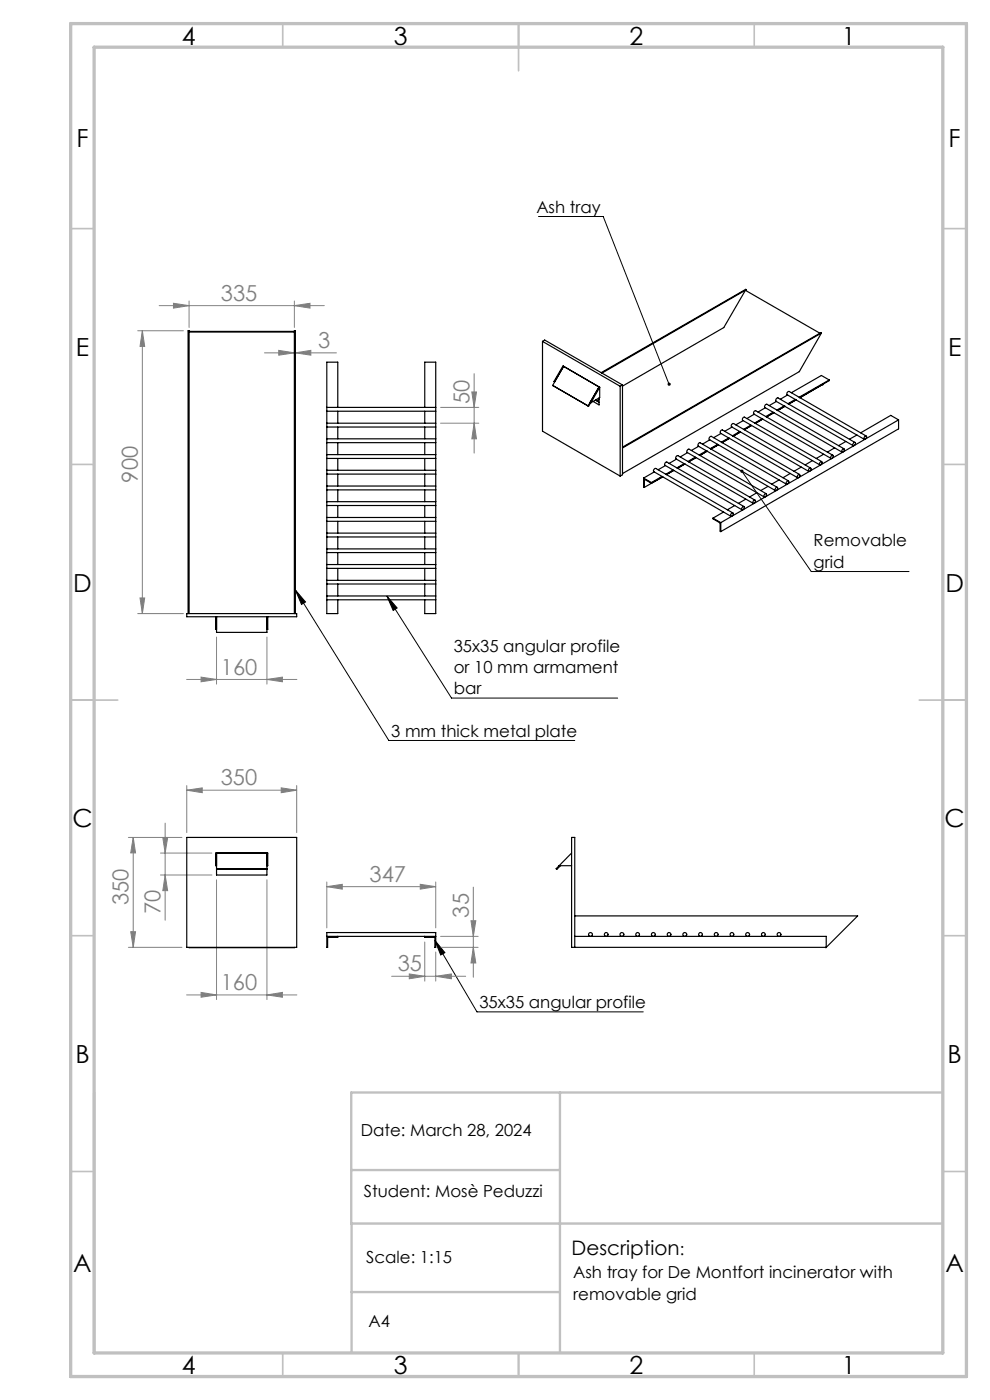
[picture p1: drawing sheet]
<svg xmlns="http://www.w3.org/2000/svg" width="210mm" height="297mm" viewBox="0 0 210 297" stroke-linecap="round" stroke-linejoin="round" font-family="sans-serif">
<path d="M114.2 45.9h13.8l13.9 35.6M157.4 100l14.7 21.2h20.7M62.7 125.2l19.8 31.9h39.4M62.7 125.2l2.1 2.5-.8 .5zM82.1 126.4l13.7 21.7h35.2M82.1 126.4l2.1 2.6-.8 .5zM92.3 199.5l8.9 15.2h35.3M92.3 199.5l2.1 2.6-.9 .5z" fill="none" stroke="#000" stroke-width=".21"/>
<g fill="none" stroke="#808080" stroke-width=".21">
<path d="M29.2 70.2h9.7M30.2 70.2v60M30.2 70.2l.5 3.3h-1zM33.8 64.8h35M36.8 64.3l3.3 .5-3.3 .6zM40.1 63.8v5.7M56.1 74.9h15.3M59.1 74.3l3.3 .6-3.3 .4zM62.4 64.8l3.4-.5v1.1zM62.4 63.8v5.7M62.7 74.9l3.2-.6v1zM100.6 79.3v16.8"/>
<path d="M93.5 86.4h8.1M93.5 89.8h8.1M100.1 83.1h1l-.5 3.3zM100.6 89.8l.5 3.3h-1zM29.2 130.2h9.7M29.7 126.9h1l-.5 3.3zM45.9 135.1v10M56.6 135.1v10M39.6 144.1h23.4M42.7 143.6l3.2 .5-3.2 .5zM56.6 144.1l3.3-.5v1zM27.2 177.7h11.4"/>
<path d="M28.3 177.7l.5 3.2h-1.1zM28.3 177.7v23.3M34.5 177.7h1.1l-.6 3.3zM35 174.6v20.6M39.6 167.6l3.3-.5v1.1zM39.6 166.6v10M39.6 167.6h23.3M59.7 167.1l3.2 .5-3.2 .6zM62.9 166.6v10M27.7 197.7h1.1l-.5 3.3zM34 181h10.9M34 185.6h10.9"/>
<path d="M35 185.6l.6 3.3h-1.1zM45.9 186.7v25.4M56.6 186.7v25.4M69.3 188.1l3.3-.5v1zM69.3 187.1v9.7M69.3 188.1h23.1M89.1 187.6l3.3 .5-3.3 .5zM90.1 199.8v8.3M92.4 187.1v9.7M93.5 198.6h7.9M99.9 195.3h1l-.5 3.3zM100.4 188.2v19.1"/>
<path d="M27.2 201h11.4M39.6 211.1h23.4M42.7 210.5l3.2 .6-3.2 .5zM56.6 211.1l3.3-.6v1.1zM83.1 207.1h15.7M86.8 206.6l3.3 .5-3.3 .5zM92.4 207.1l3.3-.5v1zM92.4 202v6.1M93.5 201h7.9M100.4 201l.5 3.3h-1z"/>
</g>
<path d="M74.5 259.6h.1" fill="none" stroke="#c0c0c0" stroke-width=".21"/>
<g fill="none" stroke="#c0c0c0" stroke-width=".35">
<path d="M60 5v5M110 5v10M160 5v5M15 48.5h5M200 48.5h5M15 98.5h5M200 98.5h5M15 148.5h10M195 148.5h10M15 198.5h5M200 198.5h5M15 248.5h5"/>
<path d="M200 248.5h5M60 287v5M110 287v5M160 287v5"/>
</g>
<path d="M20 231.8v55.2M118.8 231.8v55.2M200 231.8h-125.5v27.8M74.6 248.2h44.2M200 259.6h-125.4v27.4M74.6 274.1h44.2" fill="none" stroke="#c0c0c0" stroke-width=".5"/>
<path d="M15 5h190v287h-190zM20 10h180v277h-180z" fill="none" stroke="#c0c0c0" stroke-width=".7"/>
<path d="M92.3 199.5l2.1 2.6-.9 .5zM82.1 126.4l2.1 2.6-.8 .5zM62.7 125.2l2.1 2.5-.8 .5zM141.6 81.3v.1a.33 .33 0 0 0 .1 .4 .33 .33 0 0 0 .4 0l-.2-.3 .2 .3a.35 .35 0 0 0 .1-.5 .35 .35 0 0 0-.6 0zM157.1 99.8a.33 .33 0 0 0 .2 .5 .33 .33 0 0 0 .4-.4 .33 .33 0 0 0-.5-.2l.2 .3z" fill="#000"/>
<g fill="#808080">
<path d="M59.7 167.1l3.2 .5-3.2 .6zM39.6 167.6l3.3-.5v1.1zM89.1 187.6l3.3 .5-3.3 .5zM69.3 188.1l3.3-.5v1zM92.4 207.1l3.3-.5v1zM86.8 206.6l3.3 .5-3.3 .5zM62.4 64.8l3.4-.5v1.1zM36.8 64.3l3.3 .5-3.3 .6zM62.7 74.9l3.2-.6v1zM59.1 74.3l3.3 .6-3.3 .4z"/>
<path d="M42.7 210.5l3.2 .6-3.2 .5zM56.6 211.1l3.3-.6v1.1zM42.7 143.6l3.2 .5-3.2 .5zM56.6 144.1l3.3-.5v1z"/>
<path d="M100.4 201l.5 3.3h-1zM99.9 195.3h1l-.5 3.3zM29.7 126.9h1l-.5 3.3zM30.2 70.2l.5 3.3h-1z"/>
<path d="M28.3 177.7l.5 3.2h-1.1zM27.7 197.7h1.1l-.5 3.3zM34.5 177.7h1.1l-.6 3.3zM35 185.6l.6 3.3h-1.1zM100.1 83.1h1l-.5 3.3zM100.6 89.8l.5 3.3h-1z"/>
</g>
<g fill="none" stroke="#000" stroke-width=".25">
<path d="M40.1 70.4h22.3M40.1 70.3h22.3M115.1 72.4l.4-.3 16.5 9.6M115.1 72.4l16.5 9.5M115.1 72.4v19.1l16.5 9.5M119.4 77.6l.2 .1-1.9 3.3-.2-.1zM119.6 77.7l-2.4 4.1M119.6 77.7l7.5 4.4M158.3 61.5l-.1-.1-30.7 17.7M158.3 61.5l-30.6 17.7M158.3 61.5l-.1 .1M173.9 70.7l-15.8-9.1-4.6 7.9-21.5 12.4"/>
<path d="M174.2 70.7l-.1-.1-42.1 24.3M174.2 70.7l-42.2 24.3M174.2 70.7l-4.7 8.1-37.5 21.7M69.3 99.8v.8M69.3 96.4v.9M69.3 93.1v.8M69.3 89.8v.8M69.3 86.4v.8M69.3 86.4v-9.6h2.3v9.6M69.3 87.2v2.6M69.3 90.6v2.5M69.3 93.9v2.5"/>
<path d="M69.3 97.3v2.5M69.3 99.8h23.1M69.3 96.4h23.1M69.3 97.3h23.1M69.3 93.1h23.1M69.3 93.9h23.1M69.3 89.8h23.1M69.3 90.6h23.1M69.3 86.4h23.1M69.3 87.2h23.1M71.6 87.2v2.6M71.6 90.6v2.5"/>
<path d="M71.6 93.9v2.5M71.6 97.3v2.5M90.1 86.4v-9.6h2.3v9.6M90.1 87.2v2.6M90.1 90.6v2.5M90.1 93.9v2.5M90.1 97.3v2.5M92.4 99.8v.8M92.4 96.4v.9M92.4 93.1v.8M92.4 89.8v.8M92.4 86.4v.8"/>
<path d="M92.4 87.2v2.6M92.4 90.6v2.5M92.4 93.9v2.5M92.4 97.3v2.5M117.2 81.8h.1M117.2 81.8l7.6 4.4M125.3 85.4l-.5 .8M126.3 84.9l.8 .4M127.1 82.1l-2.4 4 .1 .1M127.1 82.1l-1.9 3.2 .1 .1M127.1 82.1l.1 .1M127.1 84.4v1.5l-1.3-.7"/>
<path d="M127.1 84.8l-.5 .3M127.2 82.2l-1.9 3.2M127.2 82.2v2.1l-1.9 1.1M131.6 81.9v19.1M132 81.7l-.4 .2M132 81.7v19l-.4 .3M141.1 98.8l-1.5 .9M142.8 99.7l-1.6 .9M142.9 99.8l-1.5 .9M143.5 97.4l-1.6 .9M145.1 98.4l-1.5 .9M145.3 98.4l-1.6 .9"/>
<path d="M145.8 96l-1.5 .9M147.5 97l-1.6 .9M147.6 97.1l-1.5 .9M148.2 94.7l-1.6 .9M149.9 95.6l-1.6 .9M150 95.7l-1.6 .9M150.6 93.3l-1.6 .9M152.2 94.3l-1.5 .9M152.4 94.4l-1.6 .8M152.9 92l-1.5 .8M154.6 92.9l-1.6 .9M154.7 93l-1.6 .9"/>
<path d="M155.3 90.6l-1.6 .9M156.9 91.5l-1.5 1M157.1 91.6l-1.6 .9M157.6 89.2l-1.5 .9M159.3 90.2l-1.6 .9M159.4 90.3l-1.5 .9M160 87.9l-1.6 .9M161.6 88.8l-1.5 .9M161.8 88.9l-1.6 .9M162.3 86.5l-1.5 .9M164 87.5l-1.5 .9M164.1 87.6l-1.5 .8"/>
<path d="M164.7 85.2l-1.5 .8M166.4 86.1l-1.6 .9M166.5 86.2l-1.6 .9M167.1 83.8l-1.6 .9M168.7 84.7l-1.6 1M168.8 84.8l-1.5 .9M170 99.1l-1.6 .9M171.6 99.4a.25 .25 0 0 1 .4 0 .25 .25 0 0 1-.1 .4 .27 .27 0 0 1-.4 .2 .27 .27 0 0 1 .1-.5zM171.9 99.3l-16.3-9.5h-.2l-.2 .3v.5l16.4 9.4M172.3 97.7l-1.5 .9M173.9 98.1h.1a.23 .23 0 0 1 .3-.2 .23 .23 0 0 1 0 .4v.2a.26 .26 0 0 1-.5 .1 .26 .26 0 0 1 .1-.5zM174.3 97.9l-16.4-9.4-.4 .3v.4l16.4 9.4"/>
<path d="M174.4 81.6h.1M174.7 96.4l-1.6 .9M175.9 80.6v.1l-6.2 3.7M175.9 80.6l-6.4 3.7M175.9 80.6l-1.7-.9-6.3 3.6M176.3 96.8a.26 .26 0 0 1 .4-.2 .26 .26 0 0 1 0 .4 .29 .29 0 0 1-.5 .3 .28 .28 0 0 1 .1-.5zM176.7 96.6l-16.4-9.5-.4 .2v.5l16.4 9.5M177.1 95l-1.6 .9M178.6 95.4h.1a.22 .22 0 0 1 .3-.2 .22 .22 0 0 1 .1 .4l-.1 .1a.25 .25 0 0 1-.4 .1 .25 .25 0 0 1 0-.4zM179 95.2l-16.3-9.4-.4 .2v.5l16.3 9.4M179.4 93.7l-1.5 .8M181.1 93.9a.3 .3 0 0 1 .4 .2 .3 .3 0 0 1-.2 .4h-.1a.2 .2 0 0 1-.3 0 .2 .2 0 0 1 0-.3z"/>
<path d="M181.4 93.9l-16.4-9.5-.4 .2v.5l16.4 9.4M181.8 92.3l-1.6 .9M183.4 92.6h.1a.19 .19 0 0 1 .2-.1 .19 .19 0 0 1 .1 .3 .32 .32 0 0 1-.2 .4 .32 .32 0 0 1-.4-.2 .32 .32 0 0 1 .2-.4zM183.7 92.5l-16.3-9.5-.5 .3 .1 .4 16.3 9.5M190.6 89.1l-37.7 21.8M190.6 89.1l-1.7-1-6.3 3.7M190.6 89.1v1.9l-37.7 21.8M69.3 119.8v.8M69.3 116.4v.8M69.3 113.1v.8M69.3 109.8v.8M69.3 106.4v.8"/>
<path d="M69.3 103.1v.8M69.3 100.6v2.5M69.3 103.9v2.5M69.3 107.2v2.6M69.3 110.6v2.5M69.3 113.9v2.5M69.3 117.2v2.6M69.3 119.8h23.1M69.3 116.4h23.1M69.3 117.2h23.1M69.3 113.1h23.1M69.3 113.9h23.1"/>
<path d="M69.3 109.8h23.1M69.3 110.6h23.1M69.3 106.4h23.1M69.3 107.2h23.1M69.3 103.1h23.1M69.3 103.9h23.1M69.3 100.6h23.1M71.6 100.6v2.5M71.6 103.9v2.5M71.6 107.2v2.6M71.6 110.6v2.5M71.6 113.9v2.5"/>
<path d="M71.6 117.2v2.6M90.1 100.6v2.5M90.1 103.9v2.5M90.1 107.2v2.6M90.1 110.6v2.5M90.1 113.9v2.5M90.1 117.2v2.6M92.4 119.8v.8M92.4 116.4v.8M92.4 113.1v.8M92.4 109.8v.8M92.4 106.4v.8"/>
<path d="M92.4 103.1v.8M92.4 100.6v2.5M92.4 103.9v2.5M92.4 107.2v2.6M92.4 110.6v2.5M92.4 113.9v2.5M92.4 117.2v2.6M136.5 101.4l1.7 1M136.5 101.4v1.9l.2 .1M138.2 102.4v.1M138.2 102.5l-1.5-.8v1.7M138.8 100.1l-2.3 1.3"/>
<path d="M140.4 101.1l-2.2 1.3M140.6 101.1l-2.4 1.4M140.6 101.2l-3.9 2.2M151.2 109.9l1.7 1M151.2 109.9v.2l1.6 .8v1.8l.1 .1M152.9 110.9v1.9M153.5 108.6l-2.3 1.3M155.2 108.9a.3 .3 0 0 1 .4 .2 .3 .3 0 0 1-.3 .3 .25 .25 0 0 1-.4 0 .25 .25 0 0 1 .2-.4zM155.5 108.8l-16.4-9.4-.4 .2v.5l16.3 9.4M155.9 107.2l-1.6 1M157.5 107.6a.21 .21 0 0 1 .3-.2 .21 .21 0 0 1 .1 .3l-.1 .3a.26 .26 0 0 1-.5 .1 .26 .26 0 0 1 .1-.4zM157.8 107.5l-16.3-9.5-.4 .2-.1 .5 16.4 9.5"/>
<path d="M158.2 105.9l-1.6 .9M159.8 106.2a.25 .25 0 0 1 .4 0 .25 .25 0 0 1 0 .4 .26 .26 0 0 1-.4 .2 .26 .26 0 0 1-.1-.4zM160.2 106.1l-16.4-9.4-.4 .2v.5l16.4 9.4M160.5 104.5l-1.5 .9M162.1 104.9h.1a.22 .22 0 0 1 .3-.2 .22 .22 0 0 1 .1 .4l-.1 .2a.26 .26 0 0 1-.4 .1 .26 .26 0 0 1 0-.5zM162.5 104.7l-16.3-9.4-.5 .3 .1 .4 16.3 9.4M162.9 103.2l-1.5 .9M164.6 103.5a.24 .24 0 0 1 .3-.1 .24 .24 0 0 1 0 .4l-.1 .1a.23 .23 0 0 1-.3 .1 .23 .23 0 0 1 0-.3zM164.9 103.4l-16.4-9.5-.4 .3v.4l16.4 9.5M165.3 101.8l-1.6 .9M167 102.1a.27 .27 0 0 1 .4 .1 .27 .27 0 0 1-.2 .3 .26 .26 0 0 1-.4 .2 .26 .26 0 0 1 .1-.5zM167.3 102l-16.4-9.4-.4 .2v.5l16.3 9.4"/>
<path d="M167.6 100.4l-1.5 .9M169.3 100.8a.28 .28 0 0 1 .4 0 .28 .28 0 0 1-.2 .4 .26 .26 0 0 1-.4 .1 .26 .26 0 0 1 .1-.4zM169.6 100.6l-16.4-9.4-.3 .2-.1 .5 16.4 9.4M39.6 130.2h23.3v.6h-23.3zM39.9 130.2v-60h.2v60M45.8 130.8v2.7h.1M45.9 130.8v3.4h10.7v-3.4M56.8 130.8v2.7h-.2M62.4 130.2v-60h.3v60M69.3 126.4v.8M69.3 123.1v.8M69.3 120.6v2.5"/>
<path d="M69.3 123.9v2.5M69.3 127.2v3h2.3v-3M69.3 126.4h23.1M69.3 127.2h23.1M69.3 123.1h23.1M69.3 123.9h23.1M69.3 120.6h23.1M71.6 120.6v2.5M71.6 123.9v2.5M90.1 127.2v3h2.3v-3M90.1 120.6v2.5M90.1 123.9v2.5"/>
<path d="M92.4 126.4v.8M92.4 123.1v.8M92.4 120.6v2.5M92.4 123.9v2.5M39.6 177.7h23.3v23.3h-23.3zM45.9 184.3h10.7M45.9 181v4.6h10.7v-4.6M45.9 183.7h-.1v-2.7h11v2.7h-.2M45.9 184.4h10.7M69.3 198.6v-.8h23.1v.8M69.3 198.6h23.1M69.3 198.6v2.4h.2v-2.1h2.1v-.3"/>
<path d="M90.1 198.6v.3h2.2v2.1h.1v-2.4M118.6 183.7h2.6M118.6 183.7l-.6 .6 .1 .1 .8-.7M121.2 181l-2.6 2.7M121.9 198.6h53.4v2.4h-54.1v-23.3h.7v23.3M121.9 194.3h60l-6.8 6.7M40.1 201h22.3"/>
<circle cx="125.3" cy="198.2" r=".4"/>
<circle cx="128.6" cy="198.2" r=".4"/>
<circle cx="131.9" cy="198.2" r=".4"/>
<circle cx="135.2" cy="198.2" r=".4"/>
<circle cx="138.6" cy="198.2" r=".4"/>
<circle cx="141.9" cy="198.2" r=".4"/>
<circle cx="145.3" cy="198.2" r=".4"/>
<circle cx="148.6" cy="198.2" r=".4"/>
<circle cx="151.9" cy="198.2" r=".4"/>
<circle cx="155.3" cy="198.2" r=".4"/>
<circle cx="158.6" cy="198.2" r=".4"/>
<circle cx="161.9" cy="198.2" r=".4"/>
<circle cx="165.3" cy="198.2" r=".4"/>
</g>
<g font-size="5.3">
<text x="38.5" y="9.5">4</text>
<text x="83.5" y="9.5">3</text>
<text x="133.6" y="9.5">2</text>
<text x="178.6" y="9.5">1</text>
<text x="16.2" y="31.3">F</text>
<text x="201.2" y="31.3">F</text>
<text x="16.1" y="75.5">E</text>
<text x="201.1" y="75.5">E</text>
<text x="15.5" y="125.5">D</text>
<text x="200.5" y="125.5">D</text>
<text x="15.4" y="175.5">C</text>
<text x="200.4" y="175.5">C</text>
<text x="16" y="225.5">B</text>
<text x="201" y="225.5">B</text>
<text x="15.5" y="269.8">A</text>
<text x="200.5" y="269.8">A</text>
<text x="38.5" y="291.5">4</text>
<text x="83.5" y="291.5">3</text>
<text x="133.6" y="291.5">2</text>
<text x="178.6" y="291.5">1</text>
</g>
<g font-size="4.7" fill="#808080">
<text x="46.8" y="63.8">335</text>
<text x="67.5" y="73.8">3</text>
<text x="99.6" y="85.7" transform="rotate(-90 99.6 85.7)">50</text>
<text x="29.2" y="102.4" transform="rotate(-90 29.2 102.4)">900</text>
<text x="46.8" y="143.1">160</text>
<text x="46.8" y="166.6">350</text>
<text x="27.2" y="192" transform="rotate(-90 27.2 192)">350</text>
<text x="78.4" y="187.1">347</text>
<text x="34" y="193.9" transform="rotate(-90 34 193.9)">70</text>
<text x="99.4" y="194.7" transform="rotate(-90 99.4 194.7)">35</text>
<text x="84.4" y="206.1">35</text>
<text x="46.8" y="210">160</text>
</g>
<text font-size="4.2" x="121.3" y="266.2">Description</text>
<g font-size="3.5">
<text x="113.8" y="45.1">Ash tray</text>
<text x="172.6" y="115.9">Removable</text>
<text x="172.6" y="120.5">grid</text>
<text x="96.2" y="138.2">35x35 angular profile</text>
<text x="96.2" y="142.8">or 10 mm armament</text>
<text x="96.2" y="147.3">bar</text>
<text x="83" y="156.3">3 mm thick metal plate</text>
<text x="101.7" y="213.9">35x35 angular profile</text>
<text x="76.5" y="240.9">Date: March 28, 2024</text>
<text x="77.2" y="254">Student: Mosè Peduzzi</text>
<text x="77.7" y="267.9">Scale: 1:15</text>
<text x="144.2" y="266.2">:</text>
<text x="121.6" y="271.2">Ash tray for De Montfort incinerator with</text>
<text x="121.6" y="275.7">removable grid</text>
<text x="78.1" y="281.5">A4</text>
</g>
</svg>
